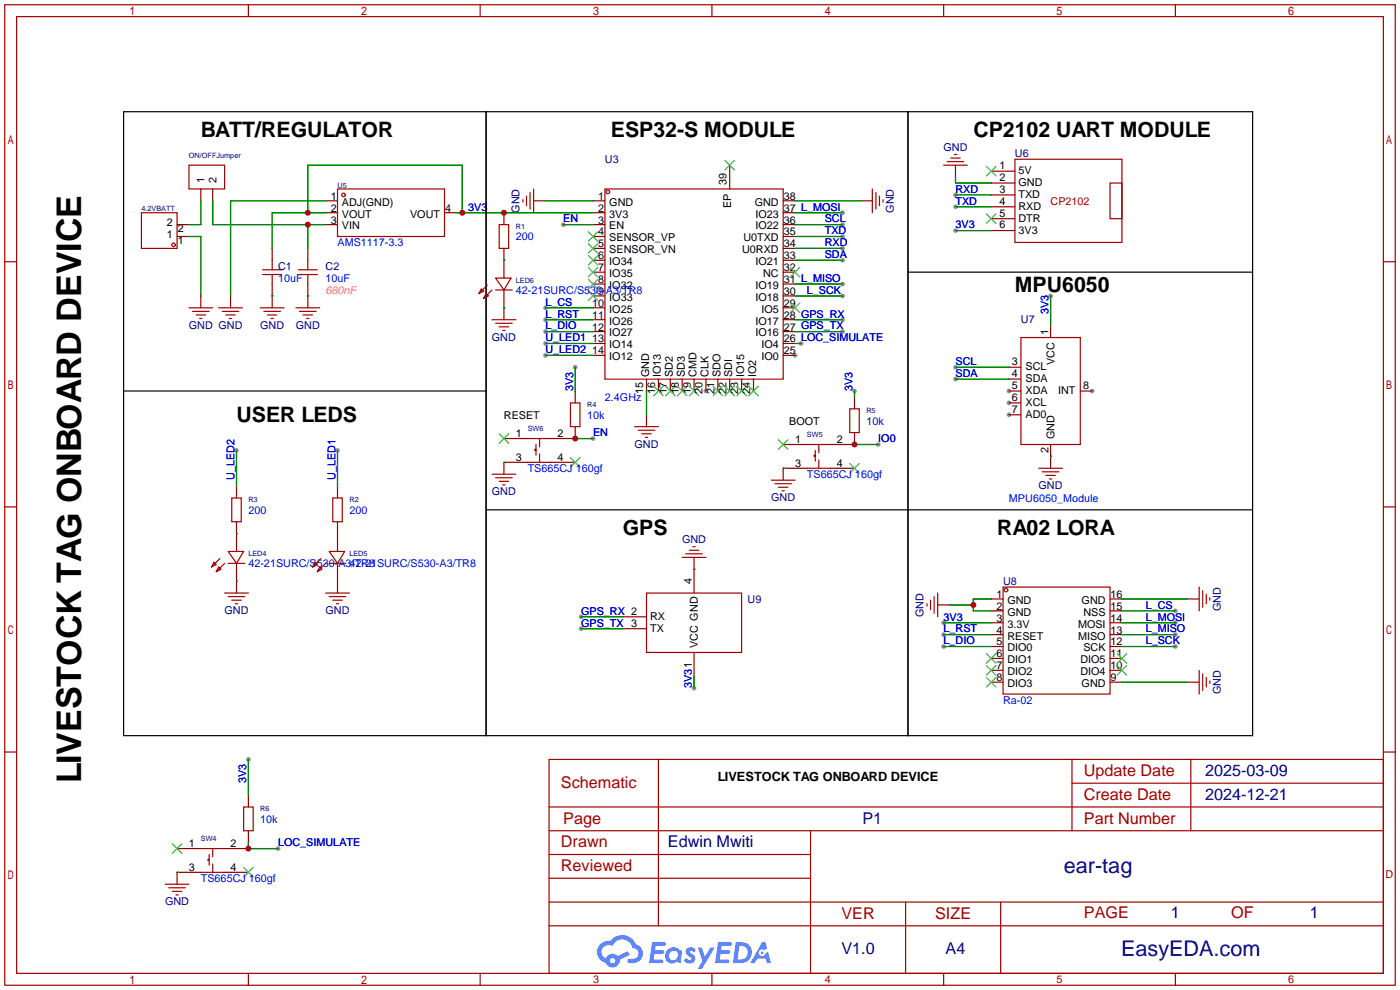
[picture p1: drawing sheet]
<svg xmlns="http://www.w3.org/2000/svg" width="299mm" height="212mm" viewBox="0 0 299 212" stroke-linecap="round" stroke-linejoin="round" font-family="sans-serif">
<g fill="#999">
<circle cx="150.9" cy="83.6" r=".51"/>
<circle cx="169.9" cy="75.9" r=".51"/>
<circle cx="215.6" cy="83.6" r=".51"/>
<circle cx="215.6" cy="86.1" r=".51"/>
<circle cx="215.6" cy="88.6" r=".51"/>
<circle cx="233.4" cy="83.6" r=".51"/>
<circle cx="180.1" cy="53.1" r=".51"/>
<circle cx="204.2" cy="49.3" r=".51"/>
<circle cx="224.5" cy="63.2" r=".51"/>
<circle cx="180.1" cy="48" r=".51"/>
<circle cx="180.1" cy="55.6" r=".51"/>
<circle cx="204.2" cy="78.5" r=".51"/>
<circle cx="204.2" cy="81" r=".51"/>
<circle cx="180.1" cy="50.5" r=".51"/>
<circle cx="204.2" cy="44.2" r=".51"/>
<circle cx="204.2" cy="41.7" r=".51"/>
<circle cx="201.7" cy="133.1" r=".51"/>
<circle cx="251.2" cy="130.6" r=".51"/>
<circle cx="251.2" cy="133.1" r=".51"/>
<circle cx="251.2" cy="135.6" r=".51"/>
<circle cx="251.2" cy="138.2" r=".51"/>
<circle cx="201.7" cy="135.6" r=".51"/>
<circle cx="201.7" cy="138.2" r=".51"/>
<circle cx="116.6" cy="65.8" r=".51"/>
<circle cx="116.6" cy="68.3" r=".51"/>
<circle cx="116.6" cy="70.9" r=".51"/>
<circle cx="180.1" cy="45.5" r=".51"/>
<circle cx="180.1" cy="60.7" r=".51"/>
<circle cx="180.1" cy="63.2" r=".51"/>
<circle cx="124.2" cy="134.4" r=".51"/>
<circle cx="124.2" cy="131.8" r=".51"/>
<circle cx="180.1" cy="70.9" r=".51"/>
<circle cx="72.1" cy="96.3" r=".51"/>
<circle cx="50.5" cy="96.3" r=".51"/>
<circle cx="116.6" cy="75.9" r=".51"/>
<circle cx="116.6" cy="73.4" r=".51"/>
<circle cx="148.3" cy="147.1" r=".51"/>
<circle cx="122.9" cy="78.5" r=".51"/>
<circle cx="126.7" cy="93.7" r=".51"/>
<circle cx="120.4" cy="48" r=".51"/>
<circle cx="187.7" cy="95" r=".51"/>
<circle cx="182.6" cy="83.6" r=".51"/>
<circle cx="53.1" cy="162.3" r=".51"/>
<circle cx="171.2" cy="73.4" r=".51"/>
<circle cx="180.1" cy="68.3" r=".51"/>
<circle cx="59.4" cy="181.4" r=".51"/>
</g>
<g fill="none" stroke="#a10000" stroke-width=".25">
<path d="M1 1h297.2v209.6h-297.2zM3.6 3.6h292.1v204.4h-292.1zM53.1 1v2.6M102.6 1v2.6M152.1 1v2.6M201.7 1v2.6M251.2 1v2.6M1 55.9h2.6M295.7 55.9h2.5M1 108.3h2.6M295.7 108.3h2.5M1 160.7h2.6"/>
<path d="M117.3 162.3h178.4v45.7h-178.4zM117.3 177.5h178.4M117.3 172.5h178.4M140.7 162.3v35.6M173.2 177.5v30.5M229.1 162.3v15.2M229.1 167.4h66.6M254.5 162.3v15.2M295.7 160.7h2.5M117.3 182.6h55.9M117.3 197.9h178.4M117.3 192.8h178.4"/>
<path d="M117.3 187.7h55.9M193.5 192.8v15.2M213.9 192.8v15.2M53.1 208v2.6M102.6 208v2.6M152.1 208v2.6M201.7 208v2.6M251.2 208v2.6"/>
</g>
<g fill="#5487ff">
<path d="M146.9 202.7a1.3 1.3 0 0 1 1.8 .3l-.4 .6a.54 .54 0 0 0-.9-.2l.1 .2a1.34 1.34 0 0 1 1 1.8 1.47 1.47 0 0 1-2.4-.1l.5-.6 .8 .5a.31 .31 0 0 0 .4-.3 .31 .31 0 0 0-.3-.4 1.12 1.12 0 0 1-.6-1.8z"/>
<path d="M149.1 202.5h.9l.6 2 1.2-2h.9l-2.7 4.6h-.9l1-1.7z"/>
<path d="M139.4 201.4h1.6a1.31 1.31 0 0 1 1.2 .2 .4 .4 0 0 1-.3 .5l-1.8 .1-.1 .9h1.6a.4 .4 0 0 1 .4 .4 .4 .4 0 0 1-.4 .4h-1.7l-.2 1.2h1.4a.46 .46 0 0 1 .5 0 .46 .46 0 0 1 .1 .5l-.3 .2h-2.7z"/>
<path d="M153.5 201.4h1.6a1.32 1.32 0 0 1 1.2 .2 .39 .39 0 0 1-.3 .5l-1.8 .1-.1 .9h1.7a.4 .4 0 0 1 .3 .4 .4 .4 0 0 1-.4 .4h-1.7l-.2 1.2h1.4a.46 .46 0 0 1 .5 0 .46 .46 0 0 1 .1 .5l-.3 .2h-2.7z"/>
<path d="M162.9 201.4h.7l.4 1.3-.7 .4a.75 .75 0 0 0-1.1 .3 .75 .75 0 0 0 .5 1 .75 .75 0 0 0 .9-.7l.5-.2 .7 2.3h-.9l-.2-.9h-1.9l-.5 .9h-.9z"/>
<path d="M157.3 201.4l-.7 4.4h1.5a2.27 2.27 0 0 0 2.6-2.2 2.27 2.27 0 0 0-2.7-2.2zM158 202.1a1.5 1.5 0 0 1 1.8 1.6 1.5 1.5 0 0 1-1.9 1.4h-.3z"/>
<path d="M142.7 203a1.6 1.6 0 0 0-.3 2.3 1.6 1.6 0 0 0 2.3 .2l.8 .3 .3-2.4-.2-.3-.4-.1a1.58 1.58 0 0 0-2.5 0zM143.3 203.5a.98 .98 0 0 1 1.6 .4 .98 .98 0 0 1-1.1 1.3 .94 .94 0 0 1-.8-.7 .94 .94 0 0 1 .3-1z"/>
<path d="M128.3 201.8a2.37 2.37 0 0 0 1.2 4 1.54 1.54 0 0 0 1.7 1 1.54 1.54 0 0 0 1.3-1.6l2.1-1.1-.5-.8-2 1a1.57 1.57 0 0 0-2.6 .5 1.5 1.5 0 0 1-.8-2.1 1.5 1.5 0 0 1 2.2-.5 2.23 2.23 0 0 1 2.3-1.4 2.23 2.23 0 0 1 2 1.8 1.16 1.16 0 0 1 1.2 1.1 1.16 1.16 0 0 1-1.1 1.2h-.6a.47 .47 0 0 0-.6 .4 .47 .47 0 0 0 .4 .5 2.17 2.17 0 0 0 2.5-.9 2.17 2.17 0 0 0-.3-2.7l-.8-.4a3.2 3.2 0 0 0-5.5-.7l-1.1 .1zM130.4 205.3a.58 .58 0 0 1 1.1 0 .58 .58 0 0 1-1.1 0z"/>
<circle cx="162.9" cy="203.6" r=".28"/>
</g>
<g fill="none" stroke="#a10000" stroke-width=".25">
<path d="M40.4 35.3h7.6v5.1h-7.6zM201.7 35.3h5.1M202.4 34.5h3.6M203.2 33.8h2M204 33h.5M216.9 34h22.9v17.8h-22.9zM237.2 39.1h2.6v7.6h-2.6zM30.2 45.5h7.6v7.6h-7.6zM56.1 58.7h4.1M56.1 57.7h4.1M58.2 55.6v2.1M58.2 58.7v2"/>
<path d="M63.8 58.7h4M63.8 57.7h4M65.8 55.6v2.1M65.8 58.7v2M72.1 40.4h22.9v10.1h-22.9zM105.9 59.4h3.3l-1.5 2.6zM106.7 48h2v5.1h-2zM111.8 42.7v.5M112.5 41.9v2M113.3 41.1v3.6M114 40.4v5.1M129.3 40.4h38.1v40.6h-38.1z"/>
<path d="M186.4 40.4v5.1M187.2 41.1v3.6M188 41.9v2M188.7 42.7v.5M40.4 65.8h5.1M41.1 66.5h3.6M41.9 67.3h2M42.7 68.1h.5M46.7 65.8h5.1M47.5 66.5h3.6M48.3 67.3h2M49 68.1h.5"/>
<path d="M55.6 65.8h5.1M56.4 66.5h3.5M57.1 67.3h2.1M57.9 68.1h.5M63.2 65.8h5.1M64 66.5h3.6M64.8 67.3h2M65.5 68.1h.5M102.9 61.7l.5 .5-1 .5zM103.9 62.7l.5 .5-1 .6zM104.1 61l-1.7 1.7M105.2 68.3h5"/>
<path d="M105.2 62l-1.8 1.8M105.9 69.1h3.6M105.9 62h3.6M106.7 69.8h2M107.4 70.6h.5M218.2 72.1h12.7v22.9h-12.7zM112.8 98.8h5.1M112.8 93.7h5.1M114.6 96h-.3v.3h.3M114.6 95v2.3M115.3 93.7v1.8M115.3 97v1.8"/>
<path d="M121.9 86.1h2.1v5.1h-2.1zM135.6 91.2h5.1M136.4 91.9h3.6M137.2 92.7h2M137.9 93.5h.5M172.5 95h5M174.2 97.3h-.2v.2h.2M174.2 96.3v2.3M175 95v1.8M175 98.3v1.8M181.6 87.4h2v5.1h-2zM47 119.4l-1.8 1.8"/>
<path d="M48.8 117.9h3.3l-1.6 2.5zM49.5 106.4h2.1v5.1h-2.1zM68.6 119.4l-1.8 1.8M70.4 117.9h3.3l-1.6 2.5zM71.1 106.4h2.1v5.1h-2.1zM105.2 101.3h5M105.9 102.1h3.6M106.7 102.9h2M107.4 103.6h.5M145.8 119.1h5.1M146.6 118.4h3.5M147.3 117.6h2.1"/>
<path d="M148.1 116.8h.5M164.8 102.6h5.1M165.6 103.4h3.6M166.4 104.1h2M167.1 104.9h.5M172.5 100.1h5M222 100.1h5.1M222.8 100.8h3.5M223.5 101.6h2.1M224.3 102.4h.5M45.7 120.1l.5 .5-1 .6zM46.7 121.2l.5 .5-1 .5z"/>
<path d="M48 126.7h5.1M48 120.4l-1.8 1.8M48.8 127.5h3.5M48.8 120.4h3.5M49.5 128.3h2.1M50.3 129h.5M67.3 120.1l.5 .5-1 .6zM68.3 121.2l.5 .5-1 .5zM69.6 126.7h5.1M69.6 120.4l-1.8 1.8M70.4 127.5h3.5M70.4 120.4h3.5"/>
<path d="M71.1 128.3h2.1M71.9 129h.5M138.2 126.7h20.3v12.7h-20.3zM198.1 129v.5M198.9 128.3v2M199.6 127.5v3.6M200.4 126.7v5.1M214.4 125.5h22.8v22.8h-22.8zM256.3 125.5v5.1M257 126.2v3.6M257.8 127v2M258.6 127.8v.5"/>
<path d="M256.3 143.3v5M257 144v3.6M257.8 144.8v2M258.6 145.5v.6M52.1 172.5h2v5h-2zM35.3 189h5.1M36.1 189.7h3.5M36.8 190.5h2.1M37.6 191.3h.5M42.9 186.4h5.1M42.9 181.4h5.1M44.7 183.6h-.3v.3h.3"/>
<path d="M44.7 182.6v2.3M45.5 181.4v1.7M45.5 184.7v1.7"/>
<circle cx="37.1" cy="52.3" r=".38"/>
<circle cx="73.4" cy="41.7" r=".38"/>
<circle cx="129.9" cy="41" r=".38"/>
<circle cx="215" cy="126.1" r=".38"/>
</g>
<g fill="none" stroke="#870000" stroke-width=".25">
<path d="M156 35.3v5.1M204.2 35.3v2.5M211.8 36.6h5.1M211.8 39.1h5.1M37.8 48h2.6M37.8 50.5h2.6M42.9 40.4v2.5M45.5 40.4v2.5M58.2 53.1v2.5M65.8 53.1v2.5M69.6 42.9h2.5M69.6 45.5h2.5"/>
<path d="M69.6 48h2.5M95 45.5h2.5M107.7 45.5v2.5M107.7 53.1v6.3M114 42.9h2.6M126.7 42.9h2.6M126.7 45.5h2.6M126.7 48h2.6M126.7 50.5h2.6M126.7 53.1h2.6M126.7 55.6h2.6M126.7 58.2h2.6"/>
<path d="M167.4 42.9h2.5M167.4 45.5h2.5M167.4 48h2.5M167.4 50.5h2.5M167.4 53.1h2.5M167.4 55.6h2.5M167.4 58.2h2.5M183.9 42.9h2.5M211.8 41.7h5.1M211.8 44.2h5.1M211.8 46.7h5.1M211.8 49.3h5.1"/>
<path d="M42.9 63.2v2.6M49.3 63.2v2.6M58.2 60.7v5.1M65.8 60.7v5.1M107.7 62v6.3M126.7 60.7h2.6M126.7 63.2h2.6M126.7 65.8h2.6M126.7 68.3h2.6M126.7 70.9h2.6M126.7 73.4h2.6M126.7 75.9h2.6"/>
<path d="M167.4 60.7h2.5M167.4 63.2h2.5M167.4 65.8h2.5M167.4 68.3h2.5M167.4 70.9h2.5M167.4 73.4h2.5M167.4 75.9h2.5M215.6 78.5h2.6M224.5 69.6v2.5M107.7 93.7h5.1M112.8 98.8h-5.1v2.5M117.9 98.8h5"/>
<path d="M122.9 83.6v2.5M122.9 91.2v2.5h-5M138.2 81v2.6M138.2 88.6v2.6M140.7 81v2.6M143.3 81v2.6M145.8 81v2.6M148.3 81v2.6M150.9 81v2.6M153.4 81v2.6M156 81v2.6M158.5 81v2.6"/>
<path d="M161 81v2.6M167.4 95h5.1M182.6 84.8v2.6M182.6 92.5v2.5h-5.1M215.6 81h2.6M215.6 83.6h2.6M215.6 86.1h2.6M215.6 88.6h2.6M224.5 95v5.1M230.9 83.6h2.5M50.5 103.9v2.5M50.5 111.5v6.4"/>
<path d="M72.1 103.9v2.5M72.1 111.5v6.4M148.3 119.1v7.6M172.5 100.1h-5.1v2.5M177.5 100.1h5.1M50.5 120.4v6.3M72.1 120.4v6.3M133.1 131.8h5.1M133.1 134.4h5.1M148.3 139.4v5.1M200.4 129.3h2.5M211.8 128h2.6"/>
<path d="M211.8 130.6h2.6M211.8 133.1h2.6M211.8 135.6h2.6M211.8 138.2h2.6M237.2 128h2.6M237.2 130.6h2.6M237.2 133.1h2.6M237.2 135.6h2.6M237.2 138.2h2.6M253.7 128h2.6M211.8 140.7h2.6M211.8 143.3h2.6"/>
<path d="M211.8 145.8h2.6M237.2 140.7h2.6M237.2 143.3h2.6M237.2 145.8h2.6M253.7 145.8h2.6M53.1 169.9v2.6M53.1 177.5v2.6M37.8 181.4h5.1M42.9 186.4h-5.1v2.6M48 186.4h5.1M48 181.4h5.1"/>
</g>
<g fill="none" stroke="#3c3" stroke-width=".25">
<path d="M154.9 34.3l2.1 2M157 34.3l-2.1 2M210.8 35.6l2.1 2M212.9 35.6l-2.1 2M125.7 49.5l2.1 2.1M125.7 52.1l2.1 2M125.7 54.6l2.1 2M125.7 57.2l2.1 2M125.7 59.7l2.1 2M127.8 49.5l-2.1 2.1M127.8 52.1l-2.1 2M127.8 54.6l-2.1 2"/>
<path d="M127.8 57.2l-2.1 2M127.8 59.7l-2.1 2M168.9 57.2l2 2M170.9 57.2l-2 2M210.8 45.7l2.1 2.1M212.9 45.7l-2.1 2.1M125.7 62.2l2.1 2.1M127.8 62.2l-2.1 2.1M168.9 64.8l2 2M170.9 64.8l-2 2M106.7 92.7l2 2M108.7 92.7l-2 2"/>
<path d="M121.9 97.8l2.1 2M124 97.8l-2.1 2M139.7 82.5l2 2.1M141.7 82.5l-2 2.1M142.2 82.5l2.1 2.1M144.3 82.5l-2.1 2.1M144.8 82.5l2 2.1M146.8 82.5l-2 2.1M147.3 82.5l2.1 2.1M149.4 82.5l-2.1 2.1M152.4 82.5l2 2.1M154.4 82.5l-2 2.1"/>
<path d="M154.9 82.5l2.1 2.1M157 82.5l-2.1 2.1M157.5 82.5l2 2.1M159.5 82.5l-2 2.1M160 82.5l2.1 2.1M162.1 82.5l-2.1 2.1M166.4 94l2 2M168.4 94l-2 2M181.6 99.1l2 2M183.6 99.1l-2 2M210.8 139.7l2.1 2M212.9 139.7l-2.1 2"/>
<path d="M238.8 139.7l2 2M240.8 139.7l-2 2M210.8 142.2l2.1 2.1M210.8 144.8l2.1 2M212.9 142.2l-2.1 2.1M212.9 144.8l-2.1 2M238.8 142.2l2 2.1M240.8 142.2l-2 2.1M36.8 180.3l2.1 2.1M38.9 180.3l-2.1 2.1M52.1 185.4l2 2.1M54.1 185.4l-2 2.1"/>
</g>
<g fill="none" stroke="#008700" stroke-width=".25">
<path d="M204.2 37.8v1.3h7.6M40.4 50.5h2.5v12.7M42.9 42.9v5.1h-2.5M45.5 42.9v5.1h24.1M65.8 45.5v-10.2h33v10.2M65.8 48v5.1M69.6 42.9h-20.3v20.3M69.6 45.5h-11.4v7.6M97.5 45.5h29.2M107.7 55.6h.1M116.6 42.9h10.1M120.4 48h6.3"/>
<path d="M169.9 42.9h14M169.9 45.5h10.2M169.9 50.5h10.2M169.9 53.1h10.2M169.9 48h10.2M169.9 55.6h10.2M204.2 49.3h7.6M204.2 44.2h7.6M204.2 41.7h7.6M58.2 63.2h.1M65.8 63.2h.1M107.7 65.8h.1"/>
<path d="M116.6 65.8h10.1M116.6 68.3h10.1M116.6 70.9h10.1M116.6 75.9h10.1M116.6 73.4h10.1M122.9 78.5v5.1M169.9 68.3h10.2M169.9 70.9h10.2M169.9 60.7h10.2M169.9 63.2h10.2M169.9 73.4h1.3M204.2 78.5h11.4"/>
<path d="M224.5 63.2v6.4M50.5 96.3v7.6M72.1 96.3v7.6M107.7 98.8h.1M122.9 93.7h3.8M138.2 83.6v5M182.6 95h5.1M182.6 83.6v1.2M204.2 81h11.4M224.5 97.5h.1M50.5 114h.1M167.4 100.1h.1"/>
<path d="M50.5 124.2h.1M124.2 134.4h8.9M124.2 131.8h8.9M148.3 121.7h.1M201.7 133.1h10.1M201.7 135.6h10.1M201.7 138.2h10.1M202.9 129.3h5.1M211.8 128h-3.8v2.6h3.8M239.8 128h13.9M239.8 130.6h11.4M239.8 133.1h11.4"/>
<path d="M239.8 135.6h11.4M239.8 138.2h11.4M148.3 144.5v2.6M239.8 145.8h13.9M53.1 162.3v7.6M37.8 186.4h.1M53.1 180.1v1.3h6.3"/>
</g>
<path d="M26.4 23.9h77.5v133.3h-77.5zM103.9 23.9h90.2v133.3h-90.2zM194.1 23.9h73.6v133.3h-73.6zM194.1 58.2h73.6M26.4 83.6h77.5M103.9 109h163.8" fill="none" stroke="#000" stroke-width=".25"/>
<g fill="#c00">
<circle cx="98.8" cy="45.5" r=".63"/>
<circle cx="65.8" cy="45.5" r=".63"/>
<circle cx="107.7" cy="45.5" r=".63"/>
<circle cx="208" cy="129.3" r=".63"/>
<circle cx="65.8" cy="48" r=".63"/>
<circle cx="122.9" cy="93.7" r=".63"/>
<circle cx="182.6" cy="95" r=".63"/>
<circle cx="53.1" cy="181.4" r=".63"/>
</g>
<text font-size="7.3" x="17.3" y="167.4" transform="rotate(-90 17.3 167.4)">LIVESTOCK TAG ONBOARD DEVICE</text>
<g font-size="4.6" fill="#000080">
<text x="227.4" y="186.6">ear-tag</text>
<text x="239.6" y="204.3">EasyEDA.com</text>
</g>
<g font-size="4.5">
<text x="42.9" y="29.3">BATT/REGULATOR</text>
<text x="130.6" y="29.3">ESP32-S MODULE</text>
<text x="208" y="29.3">CP2102 UART MODULE</text>
<text x="216.9" y="62.3">MPU6050</text>
<text x="50.5" y="90.3">USER LEDS</text>
<text x="133.1" y="114.4">GPS</text>
<text x="213.1" y="114.4">RA02 LORA</text>
</g>
<g font-size="3.5" fill="#a00000">
<text x="231.6" y="165.9">Update Date</text>
<text x="119.9" y="168.4">Schematic</text>
<text x="231.6" y="171">Create Date</text>
<text x="120.4" y="176">Page</text>
<text x="231.6" y="176">Part Number</text>
<text x="119.9" y="181.1">Drawn</text>
<text x="119.9" y="186.2">Reviewed</text>
<text x="179.8" y="196.4">VER</text>
<text x="199.9" y="196.4">SIZE</text>
<text x="231.6" y="196.1">PAGE</text>
<text x="263.1" y="196.1">OF</text>
</g>
<g font-size="3.5" fill="#000080">
<text x="257.6" y="165.9">2025-03-09</text>
<text x="257.6" y="171">2024-12-21</text>
<text x="184.3" y="176">P1</text>
<text x="142.7" y="181.1">Edwin Mwiti</text>
<text x="250.2" y="196.1">1</text>
<text x="280" y="196.1">1</text>
<text x="179.8" y="204">V1.0</text>
<text x="202.1" y="204">A4</text>
</g>
<text font-size="2.7" x="153.4" y="166.8">LIVESTOCK TAG ONBOARD DEVICE</text>
<g font-size="2.3" fill="#000080">
<text x="129.3" y="34.8">U3</text>
<text x="201.7" y="32.2">GND</text>
<text x="216.9" y="33.6">U6</text>
<text x="111" y="45.5" transform="rotate(-90 111 45.5)">GND</text>
<text x="191.1" y="45.5" transform="rotate(-90 191.1 45.5)">GND</text>
<text x="59.4" y="57.7">C1</text>
<text x="69.6" y="57.7">C2</text>
<text x="40.4" y="70.3">GND GND</text>
<text x="55.6" y="70.3">GND</text>
<text x="63.2" y="70.3">GND</text>
<text x="218.2" y="69.1">U7</text>
<text x="105.1" y="72.8">GND</text>
<text x="135.6" y="95.7">GND</text>
<text x="105.1" y="105.8">GND</text>
<text x="164.8" y="107.1">GND</text>
<text x="222" y="104.6">GND</text>
<text x="145.8" y="116">GND</text>
<text x="214.4" y="125">U8</text>
<text x="48" y="131.2">GND</text>
<text x="69.6" y="131.2">GND</text>
<text x="159.8" y="128.8">U9</text>
<text x="197.4" y="131.9" transform="rotate(-90 197.4 131.9)">GND</text>
<text x="260.9" y="130.6" transform="rotate(-90 260.9 130.6)">GND</text>
<text x="260.9" y="148.4" transform="rotate(-90 260.9 148.4)">GND</text>
<text x="35.3" y="193.5">GND</text>
</g>
<g font-size="2.3">
<text x="43.7" y="39.1" transform="rotate(-90 43.7 39.1)">1</text>
<text x="46.3" y="39.1" transform="rotate(-90 46.3 39.1)">2</text>
<text x="155.2" y="39.6" transform="rotate(-90 155.2 39.6)">39</text>
<text x="213.6" y="36.1">1</text>
<text x="213.6" y="38.7">2</text>
<text x="213.6" y="41.2">3</text>
<text x="217.7" y="37.3">5V</text>
<text x="217.7" y="39.8">GND</text>
<text x="70.7" y="42.7">1</text>
<text x="70.7" y="45.2">2</text>
<text x="70.7" y="47.8">3</text>
<text x="73.1" y="44">ADJ(GND)</text>
<text x="73.1" y="46.5">VOUT</text>
<text x="87.6" y="46.5">VOUT</text>
<text x="95.1" y="45.2">4</text>
<text x="127.9" y="42.7">1</text>
<text x="127.9" y="45.2">2</text>
<text x="127.9" y="47.8">3</text>
<text x="130.2" y="44">GND</text>
<text x="130.2" y="46.5">3V3</text>
<text x="156.3" y="44.5" transform="rotate(-90 156.3 44.5)">EP</text>
<text x="161.3" y="44">GND</text>
<text x="161.4" y="46.5">IO23</text>
<text x="167.5" y="47.8">36</text>
<text x="167.5" y="45.2">37 L_MOSI</text>
<text x="167.5" y="42.7">38</text>
<text x="213.6" y="43.7">4</text>
<text x="213.6" y="46.3">5</text>
<text x="217.7" y="42.3">TXD</text>
<text x="217.7" y="44.9">RXD</text>
<text x="217.7" y="47.4">DTR</text>
<text x="35.6" y="50.9">1</text>
<text x="35.6" y="48.4">2</text>
<text x="38" y="52.2">1</text>
<text x="38" y="49.6">2</text>
<text x="73.1" y="49">VIN</text>
<text x="127.9" y="50.3">4</text>
<text x="127.9" y="52.9">5</text>
<text x="130.2" y="49">EN</text>
<text x="130.2" y="51.6">SENSOR_VP</text>
<text x="158.9" y="51.6">U0TXD</text>
<text x="161.4" y="49">IO22</text>
<text x="167.5" y="52.9">34</text>
<text x="167.5" y="50.3">35</text>
<text x="213.6" y="48.8">6</text>
<text x="217.7" y="50">3V3</text>
<text x="127.9" y="55.4">6</text>
<text x="127.9" y="57.9">7</text>
<text x="130.2" y="54.1">SENSOR_VN</text>
<text x="130.2" y="56.7">IO34</text>
<text x="130.2" y="59.2">IO35</text>
<text x="158.6" y="54.1">U0RXD</text>
<text x="161.4" y="56.7">IO21</text>
<text x="163.1" y="59.2">NC</text>
<text x="167.5" y="57.9">32</text>
<text x="167.5" y="55.4">33</text>
<text x="126.6" y="65.6">10</text>
<text x="127.9" y="60.5">8</text>
<text x="127.9" y="63">9</text>
<text x="130.2" y="61.7">IO32</text>
<text x="130.2" y="64.3">IO33</text>
<text x="161.4" y="64.3">IO18</text>
<text x="161.4" y="61.7">IO19</text>
<text x="167.5" y="65.6">29</text>
<text x="167.5" y="63">30</text>
<text x="167.5" y="60.5">31 L_MISO</text>
<text x="126.6" y="68.1">11</text>
<text x="126.6" y="70.6">12</text>
<text x="130.2" y="66.8">IO25</text>
<text x="130.2" y="69.4">IO26</text>
<text x="130.2" y="71.9">IO27</text>
<text x="161.4" y="71.9">IO16</text>
<text x="161.4" y="69.4">IO17</text>
<text x="162.7" y="66.8">IO5</text>
<text x="167.5" y="70.6">27 GPS_TX</text>
<text x="167.5" y="68.1">28 GPS_RX</text>
<text x="224.1" y="71.5" transform="rotate(-90 224.1 71.5)">1</text>
<text x="126.6" y="73.2">13</text>
<text x="126.6" y="75.7">14</text>
<text x="130.2" y="74.4">IO14</text>
<text x="130.2" y="77">IO12</text>
<text x="162.7" y="77">IO0</text>
<text x="162.7" y="74.4">IO4</text>
<text x="167.5" y="75.7">25</text>
<text x="167.5" y="73.2">26 LOC_SIMULATE</text>
<text x="138.7" y="80.6" transform="rotate(-90 138.7 80.6)">GND</text>
<text x="141.3" y="80.6" transform="rotate(-90 141.3 80.6)">IO13</text>
<text x="143.8" y="80.6" transform="rotate(-90 143.8 80.6)">SD2</text>
<text x="146.3" y="80.6" transform="rotate(-90 146.3 80.6)">SD3</text>
<text x="148.9" y="80.6" transform="rotate(-90 148.9 80.6)">CMD</text>
<text x="151.4" y="80.6" transform="rotate(-90 151.4 80.6)">CLK</text>
<text x="154" y="80.6" transform="rotate(-90 154 80.6)">SDO</text>
<text x="156.5" y="80.6" transform="rotate(-90 156.5 80.6)">SDI</text>
<text x="159" y="80.6" transform="rotate(-90 159 80.6)">IO15</text>
<text x="161.6" y="80.6" transform="rotate(-90 161.6 80.6)">IO2</text>
<text x="216.3" y="78">3</text>
<text x="216.3" y="80.6">4</text>
<text x="216.3" y="83.1">5</text>
<text x="219.2" y="79.2">SCL</text>
<text x="219.2" y="81.7">SDA</text>
<text x="225.3" y="78" transform="rotate(-90 225.3 78)">VCC</text>
<text x="231.5" y="83.1">8</text>
<text x="107.7" y="89.5">RESET</text>
<text x="137.5" y="84.2" transform="rotate(-90 137.5 84.2)">15</text>
<text x="140" y="84.2" transform="rotate(-90 140 84.2)">16</text>
<text x="142.5" y="84.2" transform="rotate(-90 142.5 84.2)">17</text>
<text x="145.1" y="84.2" transform="rotate(-90 145.1 84.2)">18</text>
<text x="147.6" y="84.2" transform="rotate(-90 147.6 84.2)">19</text>
<text x="150.2" y="84.2" transform="rotate(-90 150.2 84.2)">20</text>
<text x="152.7" y="84.2" transform="rotate(-90 152.7 84.2)">21</text>
<text x="155.2" y="84.2" transform="rotate(-90 155.2 84.2)">22</text>
<text x="157.8" y="84.2" transform="rotate(-90 157.8 84.2)">23</text>
<text x="160.3" y="84.2" transform="rotate(-90 160.3 84.2)">24</text>
<text x="216.3" y="85.6">6</text>
<text x="216.3" y="88.2">7</text>
<text x="219.2" y="84.3">XDA</text>
<text x="219.2" y="86.8">XCL</text>
<text x="219.2" y="89.3">AD0</text>
<text x="226.2" y="84.3">INT</text>
<text x="110.2" y="93.5">1</text>
<text x="119.1" y="93.5">2</text>
<text x="168.7" y="90.7">BOOT</text>
<text x="169.9" y="94.8">1</text>
<text x="178.8" y="94.8">2</text>
<text x="225.3" y="93.9" transform="rotate(-90 225.3 93.9)">GND</text>
<text x="110.2" y="98.6">3</text>
<text x="119.1" y="98.6">4</text>
<text x="169.9" y="99.8">3</text>
<text x="178.8" y="99.8">4</text>
<text x="224.1" y="96.9" transform="rotate(-90 224.1 96.9)">2</text>
<text x="147.9" y="124.7" transform="rotate(-90 147.9 124.7)">4</text>
<text x="213" y="127.8">1</text>
<text x="213" y="130.3">2</text>
<text x="215.3" y="129.1">GND</text>
<text x="215.3" y="131.6">GND</text>
<text x="231.2" y="129.1">GND</text>
<text x="231.5" y="131.6">NSS</text>
<text x="237.4" y="130.3">15</text>
<text x="237.4" y="127.8">16</text>
<text x="138.9" y="132.5">RX</text>
<text x="138.9" y="135.1">TX</text>
<text x="213" y="132.9">3</text>
<text x="213" y="135.4">4</text>
<text x="213" y="137.9">5</text>
<text x="215.3" y="134.1">3.3V</text>
<text x="215.3" y="136.7">RESET</text>
<text x="230.4" y="136.7">MISO</text>
<text x="230.4" y="134.1">MOSI</text>
<text x="237.4" y="137.9">12</text>
<text x="237.4" y="135.4">13</text>
<text x="237.4" y="132.9">14</text>
<text x="149.1" y="138.6" transform="rotate(-90 149.1 138.6)">VCC GND</text>
<text x="213" y="140.5">6</text>
<text x="213" y="143">7</text>
<text x="215.3" y="139.2">DIO0</text>
<text x="215.3" y="141.8">DIO1</text>
<text x="230.9" y="141.8">DIO5</text>
<text x="231.5" y="139.2">SCK</text>
<text x="237.4" y="143">10</text>
<text x="237.4" y="140.5">11</text>
<text x="213" y="145.6">8</text>
<text x="215.3" y="144.3">DIO2</text>
<text x="215.3" y="146.8">DIO3</text>
<text x="230.9" y="144.3">DIO4</text>
<text x="231.2" y="146.8">GND</text>
<text x="237.4" y="145.6">9</text>
<text x="40.4" y="181.1">1</text>
<text x="49.3" y="181.1">2</text>
<text x="40.4" y="186.2">3</text>
<text x="49.3" y="186.2">4</text>
</g>
<g font-size="2.3" fill="#00f">
<text x="204.2" y="41.2">RXD</text>
<text x="100.1" y="45">3V3</text>
<text x="120.4" y="47.5">EN</text>
<text x="176.3" y="47.5">SCL</text>
<text x="204.2" y="43.7">TXD</text>
<text x="72.1" y="52.6">AMS1117-3.3</text>
<text x="110.2" y="51.4">200</text>
<text x="176.3" y="52.6">RXD</text>
<text x="176.3" y="50.1">TXD</text>
<text x="204.2" y="48.8">3V3</text>
<text x="176.3" y="55.2">SDA</text>
<text x="59.4" y="60.2">10uF</text>
<text x="69.6" y="60.2">10uF</text>
<text x="110.2" y="62.8">42-21SURC/S530-A3/TR8</text>
<text x="116.6" y="65.3">L_CS</text>
<text x="172.5" y="62.8">L_SCK</text>
<text x="116.6" y="67.9">L_RST</text>
<text x="116.6" y="70.4">L_DIO</text>
<text x="224.1" y="67.1" transform="rotate(-90 224.1 67.1)">3V3</text>
<text x="116.6" y="75.5">U_LED2</text>
<text x="116.6" y="72.9">U_LED1</text>
<text x="122.5" y="83.6" transform="rotate(-90 122.5 83.6)">3V3</text>
<text x="182.2" y="83.6" transform="rotate(-90 182.2 83.6)">3V3</text>
<text x="204.2" y="78">SCL</text>
<text x="204.2" y="80.6">SDA</text>
<text x="125.5" y="89.5">10k</text>
<text x="129.3" y="85.6">2.4GHz</text>
<text x="126.7" y="93.3">EN</text>
<text x="185.2" y="90.7">10k</text>
<text x="187.7" y="94.5">IO0</text>
<text x="112.8" y="100.9">TS665CJ 160gf</text>
<text x="50.1" y="102.6" transform="rotate(-90 50.1 102.6)">U_LED2</text>
<text x="71.7" y="102.6" transform="rotate(-90 71.7 102.6)">U_LED1</text>
<text x="172.5" y="102.2">TS665CJ 160gf</text>
<text x="215.6" y="107.2">MPU6050_Module</text>
<text x="53.1" y="109.8">200</text>
<text x="74.7" y="109.8">200</text>
<text x="53.1" y="121.2">42-21SURC/S530-A3/TR8</text>
<text x="74.7" y="121.2">42-21SURC/S530-A3/TR8</text>
<text x="124.2" y="131.4">GPS_RX 2</text>
<text x="244.9" y="130.1">L_CS</text>
<text x="124.2" y="133.9">GPS_TX 3</text>
<text x="201.7" y="132.6">3V3</text>
<text x="201.7" y="135.2">L_RST</text>
<text x="201.7" y="137.7">L_DIO</text>
<text x="244.9" y="132.6">L_MOSI</text>
<text x="244.9" y="135.2">L_MISO</text>
<text x="244.9" y="137.7">L_SCK</text>
<text x="147.9" y="147.1" transform="rotate(-90 147.9 147.1)">3V31</text>
<text x="214.4" y="150.4">Ra-02</text>
<text x="52.6" y="167.4" transform="rotate(-90 52.6 167.4)">3V3</text>
<text x="55.6" y="175.8">10k</text>
<text x="59.4" y="180.9">LOC_SIMULATE</text>
<text x="42.9" y="188.5">TS665CJ 160gf</text>
</g>
<g font-size="2.3" fill="#a00000">
<text x="224.5" y="43.7">CP2102</text>
<text x="296.1" y="187.6">D</text>
<text x="126.7" y="210">3</text>
<text x="176.3" y="210">4</text>
<text x="225.8" y="210">5</text>
<text x="275.3" y="210">6</text>
</g>
<text font-size="2.3" fill="#f66" x="69.6" y="62.8">680nF</text>
<g font-size="1.6" fill="#000080">
<text x="40.4" y="33.7">ON/OFFJumper</text>
<text x="72.1" y="40.1">U5</text>
<text x="30.2" y="45.2">4.2VBATT</text>
<text x="110.2" y="49">R1</text>
<text x="110.2" y="60.4">LED6</text>
<text x="125.5" y="87.1">R4</text>
<text x="185.2" y="88.3">R5</text>
<text x="112.8" y="92.1">SW6</text>
<text x="172.5" y="93.4">SW5</text>
<text x="53.1" y="107.4">R3</text>
<text x="74.7" y="107.4">R2</text>
<text x="53.1" y="118.8">LED4</text>
<text x="74.7" y="118.8">LED5</text>
<text x="55.6" y="173.4">R6</text>
<text x="42.9" y="179.8">SW4</text>
</g>
</svg>
